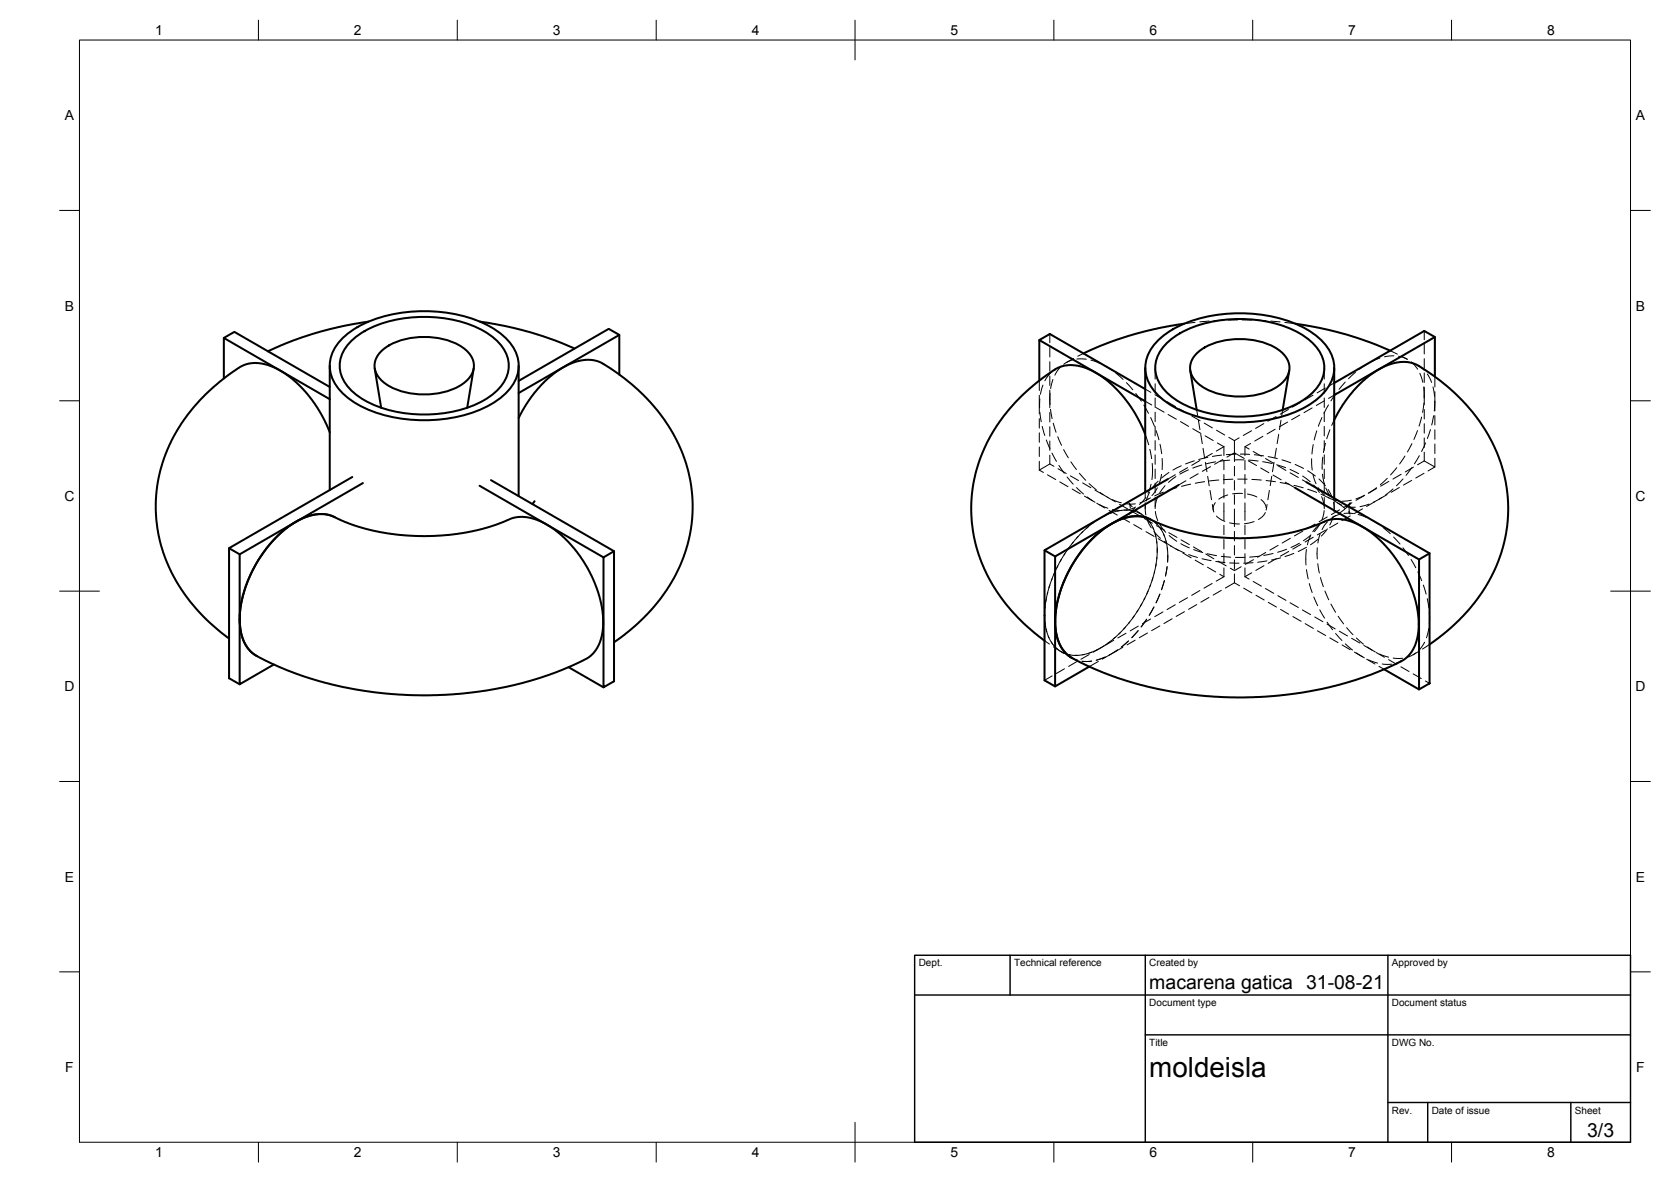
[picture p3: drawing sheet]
<svg xmlns="http://www.w3.org/2000/svg" width="420mm" height="297mm" viewBox="0 0 420 297" stroke-linecap="round" stroke-linejoin="round" font-family="sans-serif">
<!-- layer: Visible -->
<g fill="none" stroke="#000" stroke-width=".51">
<path d="M56.3 95.1v-10.2l2.6-1.5 24 13.8M56.3 84.9l26.6 15.4M82.9 91.9v31.3M85.8 85.3a27.8 27.8 0 0 1 18-7 34.3 34.3 0 0 1 21.2 4.9 10.3 10.3 0 0 1 5.2 10.6 14 14 0 0 1-8.2 8.6 37.5 37.5 0 0 1-32.1-.8 12.2 12.2 0 0 1-7-9.1 9.4 9.4 0 0 1 2.9-7.2zM87.8 86.2a24.3 24.3 0 0 1 15.3-6.4 31 31 0 0 1 20.1 4.4 9.2 9.2 0 0 1 4.6 8.9 12.2 12.2 0 0 1-7.5 8.2 33.6 33.6 0 0 1-28.7-.7 11.6 11.6 0 0 1-6.1-7.5 8.1 8.1 0 0 1 2.3-6.9zM92.7 80.8l-6.6 1.2-6.5 1.6-5.9 2-6.3 2.7M94.2 92.6l1.6 9.9M95.8 88.3a16.9 16.9 0 0 1 13.6-3.5 13.1 13.1 0 0 1 8.9 4.4 4.9 4.9 0 0 1-1.7 7.1 18.8 18.8 0 0 1-19.9 0 4.9 4.9 0 0 1-.9-8zM119.1 92.6l-1.6 9.9M120.6 80.8a86 86 0 0 1 23.9 6.8M130.4 91.9v32.8M155.7 94.1v-9.9l-2.6-1.6-22.7 13.1"/>
<path d="M155.7 84.2l-25.3 14.6M261.3 95.7v-10.2l2.7-1.6 24 13.9M261.3 85.5l26.7 15.3M288 92.4v31.3M290.9 85.8a27.8 27.8 0 0 1 18-7 34.3 34.3 0 0 1 21.2 4.9 10.3 10.3 0 0 1 5.2 10.6 14 14 0 0 1-8.3 8.6 37.5 37.5 0 0 1-32.1-.8 12.2 12.2 0 0 1-6.9-9 9.4 9.4 0 0 1 2.9-7.3zM292.9 86.7a24.3 24.3 0 0 1 15.2-6.4 31 31 0 0 1 20.1 4.4 9.2 9.2 0 0 1 4.7 8.9 12.2 12.2 0 0 1-7.6 8.3 33.6 33.6 0 0 1-28.6-.8 11.6 11.6 0 0 1-6.1-7.5 8.1 8.1 0 0 1 2.3-6.9zM297.7 81.4l-6.6 1.1-6.5 1.6-5.4 1.8-6.8 2.9M299.3 93.1l1.6 9.9M300.9 88.9a16.9 16.9 0 0 1 13.6-3.5 13.1 13.1 0 0 1 8.8 4.3 4.9 4.9 0 0 1-1.6 7.1 18.8 18.8 0 0 1-19.9 0 4.9 4.9 0 0 1-.9-7.9zM324.2 93.1l-1.7 9.9M325.7 81.4a86.6 86.6 0 0 1 23.8 6.7M335.5 92.4v32.8"/>
<path d="M360.8 94.7v-10l-2.7-1.5-22.6 13.1M360.8 84.7l-25.3 14.6M82.9 108.6l-1.7-3.7-2.1-3.5-2.9-3.6-2.5-2.4-3.3-2.3-2.9-1.3-2.8-.6-2.5 .3a11.9 11.9 0 0 0-4.5 2.6 43.1 43.1 0 0 0-17.5 24.5l-.9 5.6-.1 3.7 .1 2.7 1.1 6 1.8 5.2a45.2 45.2 0 0 0 15.4 18.7M88.6 119.9l-31 17.9v32.6l2.7 1.6M130.4 105l1.8-3.2 2.3-3.3 2.4-2.6 2.6-2.2 2.8-1.8 2.6-1 2.8-.5 2.3 .3a16.9 16.9 0 0 1 5.4 3.2 43.4 43.4 0 0 1 17.5 24l.8 3.4 .4 3.2 .1 3.5-.3 3.9-.6 3.4-1.1 3.7-1.3 3.5-1.9 3.6a47.8 47.8 0 0 1-14.6 15.3M288 109.2l-1.5-3.3-2.5-4.2-2.6-3.2-2.7-2.6-2.9-2.1-3.3-1.5-2.7-.5-2.6 .2a11.7 11.7 0 0 0-4.5 2.6 43 43 0 0 0-17.4 24.5l-1 5.6-.1 3.7 .1 2.8 1.1 5.9 1.8 5.3a45.2 45.2 0 0 0 15.4 18.6M335.5 105.6l1.6-3 1.8-2.7 3-3.4 2.5-2.1 2.9-1.9 2.7-1.1 2.8-.5 2.3 .3a15.4 15.4 0 0 1 4.9 2.9 43.5 43.5 0 0 1 18 24.4l.7 3 .4 3.5 .1 3.5-.3 3.9-.6 3.4-1 3.7-1.4 3.5-1.8 3.6a47.8 47.8 0 0 1-14.6 15.3M57.6 137.8l2.7 1.5M69.5 134.9l2.3-2 2.5-1.7 2.3-1.2 2.1-.6a9.1 9.1 0 0 1 7.2 1.4l4.3 1.6 5.2 1.3 5.2 .7 5.9 .3 6.2-.3 4.9-.7 4.8-1.1 4.8-1.7a10.1 10.1 0 0 1 10.1 .8l2 1.3 1.8 1.4 1.7 1.6 2.2 2.7 2.8 4.2 2.4 5.2 1.2 5.2 .2 4.3-.3 2.1-.5 1.9-1 1.8-1.1 1.3a15.2 15.2 0 0 1-5 2.7l-8 3-8.4 2.2-5.3 1-5.4 .7-4.7 .3-6.2 .1-9.5-.5-10-1.6-4.5-1-5.1-1.6-7.4-2.8a21.6 21.6 0 0 1-5.9-3.2l-1.6-2-1.1-2.9-.3-3.5 .4-4.4 1.1-3.9 2.4-5.3 2.8-4.2zM91.2 121.4l-30.9 17.9v32.7l8.6-5M120.6 122.1l31.1 18M123.4 120.7l31 17.8"/>
<path d="M134.4 125.9l-.5 .8M262.6 138.3l2.7 1.5M289.2 130.5a10.4 10.4 0 0 0-10.1 1.3l-1.8 1.2-2 1.8-1.9 1.9-1.8 2.2-3 4.9-1.2 2.7-1 2.6-.6 2.6-.4 2.7-.1 2.5 .3 2.2 .4 1.7 1 2.2 1.3 1.5 1.3 .9M289.2 130.5l4.5 1.9 5.3 1.5 5.5 .9 5.8 .4 5.9-.1 5-.6 5.3-1.1 5.5-1.9a10.3 10.3 0 0 1 10.6 .9l2 1.3 2.5 2.2 3.2 3.6 2.5 3.9 2.4 5.3 1.2 4.8 .3 2.2v2.6l-.3 2.1-.8 2.1-.9 1.7-1.1 1.1a59.6 59.6 0 0 1-16 6.5l-8.5 2-8.8 1.1-9.5 .4-9.5-.6-10-1.5-6.5-1.7-7.5-2.5-4.2-1.8-3.5-1.8M289.2 130.5a10.4 10.4 0 0 0-10.1 1.3l-2.5 1.9-2.7 2.5-2.3 2.7-2.3 3.6-1.9 4-1 2.6-.9 4.3-.2 2.8M293.6 120.4l-31 17.9v32.7l2.7 1.5 8.6-5M296.3 121.9l-31 17.9v16.4M325.6 122.6l31.2 18M328.5 121.2l31 17.9M339.5 126.5l-.6 .7M151.7 140.1l2.7-1.6v32.7l-2.7 1.5zM265.3 156.2v16.3"/>
<path d="M265.3 156.2l.3 2.9 .8 2.8 1.3 1.9 1.9 1.6M356.8 140.6l2.7-1.5v32.6l-2.7 1.6zM143 167.7l8.7 5M348 168.2l8.8 5.1"/>
</g>
<!-- layer: Oculto -->
<g fill="none" stroke="#000" stroke-width=".25">
<path d="M261.3 95.7v2.4M261.3 99.3v4.7M262.2 96.8l-.6 2.3M264 83.9v2.2M264 87.3v2.4M264 90.9v2.4M264 94.5v2.4M264 98.1v4.4M264 98.9v2.8M264.1 93.8l-1.4 1.9M264.8 95.4l-.6 2.3M265.2 92.9l-.2 .1"/>
<path d="M266.6 92.3l-1.4 2M269.6 90.5l-2.1 1M270 90.1l-1.9 1M270.8 90.2l2.3 .1M272.4 88.8l-1.4 .7M274.3 90.5l2.2 .8M277.6 91.8l2 1.3M280.6 93.8l1.8 1.5M283.2 96.2l1.6 1.7M285.6 98.9l1.4 1.9M288 97.8l1.4 .8M290.4 99.2l2.1 1.2"/>
<path d="M290.4 92.4v2.9M290.4 96.4v2.4M300.5 81l-2.8 .4M304 80.7l-2.3 .2M307.6 80.5l-2.4 .1M311.2 80.4h-2.4M312.4 80.4h2.3M315.9 80.5l2.4 .1M319.5 80.7l2.4 .2M323.1 81l2.6 .4M330.1 99.3l-2 1.2M333 92.4v2.9"/>
<path d="M333 96.4v2.4M333.2 97.5l-2 1.2M335.5 96.3l-1.2 .6M335.5 99.3l-1.4 .8M336 98.8l-1.4 1.9M338.2 96l-1.5 1.8M340.8 93.5l-1.7 1.7M343.7 91.5l-1.9 1.3M347 90l-2.2 .9M349.5 88.1l1.9 .9M350.5 89.4l-2.4 .3M351.7 89.5l2.2 .8"/>
<path d="M352.4 89.5l1.4 .8M354.9 91l1.5 1.8M356.8 92l1.3 1.1M357 93.8l.8 2.3M358 97.2l.1 2.9M358.1 83.2v2.2M358.1 86.6v2.3M358.1 90.1v2.4M358.1 93.7v2.4M358.1 97.3v4.4M358.9 94l1.1 2.1M360.3 97.2l.4 2.4"/>
<path d="M360.8 94.7v2.5M360.8 98.4v4.8M261.3 105.2v2.4M261.3 108.8v2.4M261.3 112.3v2.4M261.3 115.9v2.2M261.3 118.1l1.1 .6M261.5 100.3l-.1 2.1M261.5 103.6l.3 2.4M262 107.2l.7 2.2M263.1 110.6l.9 2.2M263.4 119.3l2.1 1.2"/>
<path d="M264 114.4v2.2l-2.7 1.5M264 103.7v2.4M264 107.2v2.4M264 110.8v2.4M264 116.6l1 .6M264.1 102.9l.4 2.3M264.5 113.8l1.1 2.1M264.8 106.3l.7 2.3M266 109.7l.9 2.2M266 117.8l2.1 1.2M266.3 117l1.3 1.9M267.4 113l1.2 2"/>
<path d="M268.3 119.9l1.6 1.8M269.1 119.6l2.1 1.2M269.3 116.1l1.4 1.9M271.4 118.9l1.6 1.8M287.6 101.8l1.2 2.1M288 109.2l.8 2.6M288 100.8l1.6 1M289.1 112.9l.5 2.4M289.3 104.9l1 2.2M289.7 116.4l-.1 4.1M290.4 100v2.4M290.4 103.6v2.4"/>
<path d="M290.4 107.2v2.3M290.4 110.7v2.4M290.4 114.3v2.4M290.4 117.9v2.4M290.6 102.4l2.1 1.2M290.7 108.2l.7 2.3M291.7 111.7l.4 2.3M292.1 119.2l-.6 2.3M292.2 115.2v2.8M293.5 101l2.1 1.2M293.7 104.2l2.1 1.2M293.9 118.7l-1.9 1.4"/>
<path d="M295.5 119.3l-1.9 1.1M295.7 119.8l-1.9 1.4M296.6 102.8l2.1 1.2M296.8 105.9l2.1 1.3M297 117.1l-2.1 1M298.6 117.5l-2 1.2M298.8 118.1l-2.1 1.1M299.7 104.5l2.1 1.2M299.9 107.7l2.1 1.2M300.3 115.8l-2.2 .8M300.9 103l.2 1.4M301.3 119l-2.1 1.2"/>
<path d="M301.3 105.6l.4 2.4M301.7 115.7l-2 1.2M301.9 109.1l.4 2.4M302.2 116.9l-2.3 .7M302.5 112.7l.4 2.3M302.8 106.3l2 1.2M303 109.5l2.1 1.2M303.1 116.2l.4 2.3M303.7 119.7l.3 2.4M303.7 114.9l-2.3 .6M304.4 117.3l-2.1 1.2M304.8 113.9l-2.1 1.2"/>
<path d="M305.6 116.1l-2.3 .5M305.9 108.1l2 1.2M306.1 111.3l1.6 1M307.2 114.4l-2.3 .3M307.5 115.5l-2.1 1.2M307.7 112.3v2.2M307.7 115.7v2.4M307.7 119.2v2.4M307.7 112.3l-1.9 1.1M308.5 114.9l1.9-1.1v2.2M309 109.9l1.4 .8M309.2 115.6l-2.4 .3"/>
<path d="M310.4 115.6h2.4M310.4 110.7v3.1l2.5 1.4M310.4 117.2v2.4M310.7 114.1l-2.3 .1M311.6 110l-1.2 .7M311.9 114.1l2.3 .1M313 115.7v2.4M313 119.2v2.4M313 112.3l1.1 .5M313.9 115.8l2.1 1.2M314 115.6l2.3 .3M314.5 111.4l-1.5 .9v2.2"/>
<path d="M314.7 108.3l-2.1 1.1M315.1 113.5l2.1 1.1M315.4 114.3l2.3 .3M317 117.6l2 1.2M317.5 116l2.3 .5M317.5 109.7l-2 1.1M317.8 106.5l-2.1 1.2M318.2 115.2l2.1 1.2M318.9 114.8l2.3 .5M319.8 119.7l-.4 2.4M320.1 119.4l2 1.2M320.3 116.2l-.3 2.3"/>
<path d="M320.6 107.9l-2 1.2M320.9 104.7l-2.1 1.2M320.9 112.7l-.4 2.3M321 116.8l2.3 .7M321.3 117l2 1.2M321.5 109.1l-.4 2.4M322.1 105.6l-.4 2.4M322.3 115.6l2.2 .7M322.5 103l-.2 1.4M323.7 106.1l-2 1.2M324 102.9l-2.1 1.2M324.4 118l2.1 1"/>
<path d="M324.4 118.8l2.1 1.2M325.6 116.7l2.2 1M326.8 104.3l-2 1.2M327 101.1l-2 1.2M327.5 119.6l1.9 1.5M328.8 118.3l1.9 1.3M329.8 115.3l.1 2.8M329.9 102.5l-2 1.2M330.1 119.3l.8 2.2M330.2 111.7l-.3 2.4M331.1 108.3l-.6 2.3M332.4 104.9l-.9 2.2"/>
<path d="M332.5 119.2l.5 2.3M332.6 114.9l-.2 3.1M333 100v2.4M333 103.6v2.4M333 107.2v2.3M333 110.7v2.4M333 114.3v2.4M333 117.9v2.4M333 100.7l-2 1.2M333.3 111.4l-.5 2.3M334 101.8l-1.1 2.1M334.4 108l-.8 2.3"/>
<path d="M335.5 105.6l-.7 1.3M351.2 117.5l-1.5 1.8M352.3 119.2l-2.1 1.2M353.3 114.6l-1.4 2M355 117.5l-1.5 2M355 111.5l-1.1 2.1M355.4 117.4l-2.1 1.2M356.4 108.2l-.9 2.2M356.9 114.5l-1.3 2.1M357.4 104.8l-.6 2.3M358 101.3l-.3 2.3M358.1 118.9l-2.1 1.2"/>
<path d="M358.1 102.9v2.4M358.1 106.5v2.3M358.1 110.1v2.3M358.1 113.6v2.2M358.1 115.8l-1.7 1M358.5 111.3l-1.1 2.2M359.7 108l-.8 2.2M360.5 104.5l-.5 2.3M360.8 100.8l-.2 2.5M360.8 115.2v2.2l-2.7-1.6M360.8 104.4v2.4M360.8 108v2.4"/>
<path d="M360.8 111.6v2.4M360.8 117.4l-1.7 .9M266.5 121.1l2 1.2M267.8 139.1l-1.2 2M268.9 137.5l-1.4 2M269.6 122.9l2 1.2M269.9 136.2l-1.5 1.9M270.7 122.5l1.7 1.6M271.1 134.8l-1.5 1.8M272.2 121.4l2.1 1.2M272.3 133.6l-1.7 1.7M272.7 124.7l2 1.2"/>
<path d="M273.4 124.9l1.9 1.3M273.7 132.3l-1.8 1.6M273.8 121.5l1.9 1.6M275 131.3l-1.8 1.5M275.3 123.2l2.1 1.1M275.8 126.5l2 1.2M276.4 126.8l2.2 .9M276.6 123.8l2 1.2M276.6 130.2l-2 1.4M278.1 129.4l-2.1 1.2M278.4 124.9l2.1 1.2M278.8 128.3l2.1 1.1"/>
<path d="M279.7 125.6l2.2 .8M279.7 128l2.4 .3M279.8 128.7l-2.2 1M281.5 128.3l-2.3 .7M281.5 126.7l2.1 1.2M281.9 130l2.1 1.2M282.6 128.2l2.4 .2M283.1 126.6h2.4M283.4 128.2l-2.4 .2M284.5 128.3l2.3 .8M284.6 128.5l2.1 1.2M284.7 127.4l-.7-.9 .2 1.2"/>
<path d="M285.1 131.8l2 1.2M285.3 127.7l-1.3 1.5 .1-.3M285.5 127.4l-2.2 .8M285.6 128.2l1.5 1.1M286.1 128.8l2 1.3M287.7 130.3l2.1 1.2M287.8 129.8l1.5 1.7M288 123.7v1.5M288 126.4v1.4M288 127.1l.1 2.3M288 129.8l1.2 .7M288.1 125l-1.6 1.8"/>
<path d="M288.1 133.6l2.1 1.2M288.4 130.5l1.1 2.1M288.8 125.3l-2.2 1.1M288.9 131l1.2 2M289.1 123.7l-.9 2.2M289.2 130.5l.3 .1M289.2 130.5l1.8 1.3M289.3 125.1l-1.2 .7M289.4 121.7l-.8 2.3M289.9 132.6l.7 2.2M290.2 133.6l1.6 1.7M290.4 134.2l.5 2.3"/>
<path d="M290.4 121.4v2.4M290.4 125v2.8M290.5 131.3l1.5 1.8M290.5 128.5l.6 2.3M290.8 132.1l2 1.2M290.8 136l.2 2.3M291 138.3v.6M291 137.7v.6M291 138.3l-.1 2.2M291 122.6l-1.4 1.9M291 125l-.5 2.3M291.2 120.9l-1.5 1.8"/>
<path d="M291.2 135.4l2.1 1.2M291.7 131.9l1.4 1.9M291.7 132.7l1.1 2.1M292.5 123.7l-2.2 .9M292.6 134.2l.7 2.3M292.7 136l1.9 1.4M292.9 122.1l-1.4 1.9M293.2 135.9l.4 2.4M293.5 137.6l.1 2.2M293.6 139.8v1.4M293.6 139.5v.3M293.6 139.8v1.5"/>
<path d="M293.9 133.9l2.1 1.2M294 134.6l1.9 1.4M294.3 137.2l2.1 1.2M295.7 137.9l2.1 1M295.9 122.5l-2.3 .8M296.9 136.6l2.1 1.1M297 135.7l2 1.1M297.4 139l2.1 1.2M298.2 120.8l-1.9 1.1M298.9 139.4l2.2 .7M299.4 121.7l-2.3 .5M300.1 137.4l2 1.2"/>
<path d="M300.1 138.1l2.3 .8M302.9 121l-2.4 .4M303.2 139.2l2 1.2M303.6 139.2l2.3 .4M304.2 123.2l.4 2.4M304.8 126.8l.3 1.4M305.6 126.3l-.5 1.1 .1 1.3M305.9 129.7l1.1 .9 1 .4M306.5 120.6l-2.4 .3M307.1 139.8l2.4 .2M307.7 122.8v2.4M307.7 126.4v4.4"/>
<path d="M307.7 132v2.4M307.7 135.6v2.4M307.7 139.1v2.4M308.7 124.4l-2.2 1M309.2 131.4l2.4 .3M310 120.4l-2.4 .1M310.4 120.8v2.4M310.4 124.3v2.4M310.4 127.9v4.4M310.4 133.5v2.4M310.4 137.1v2.4M311.2 120.4h2.4"/>
<path d="M312.4 124l-2.5 .1M313 122.8v2.4M313 126.4v4.4M313 132v2.4M313 135.6v2.4M313 139.1v2.4M313.6 124.1l2.4 .8M314.8 120.5l2.4 .1M315.3 131.1l-2.4 .5M316.6 139.8l-2.4 .2M317.1 125.5l.9 1.1 .4 1M318.2 128.8l-.8 1.1-1 .7"/>
<path d="M318.3 138.8l-2.1 1.2M318.3 120.8l2.4 .3M318.6 126.8l-.2 1.4M319.2 123.2l-.4 2.4M320.1 139.1l-2.3 .5M321.4 137.1l-2.1 1.1M321.9 121.2l2.3 .5M323.2 121.2l2.4 1.4M323.5 138l-2.3 .8M324 138.6l-2.1 1.2M324.5 135.3l-2.1 1.2M325.3 139.1l-2.2 .8"/>
<path d="M325.4 122l2.3 .6M326.7 136.5l-2.1 1.1M327.1 136.8l-2 1.2M327.5 120.6l1 .6M327.6 133.5l-2.1 1.2M328.5 138.1l-.1 3.9M328.5 137.5l-2.1 1.1M328.8 122.9l2.2 .8M329.5 134.7l-.8 2.2M329.6 134.4l-1.9 1.5M330.2 135l-2.1 1.2M330.3 121.9l1.5 1.8"/>
<path d="M330.6 131.7l-2 1.2M331.2 137.7v2.8M331.4 135.5l-1.9 1.4M331.5 122.6l1.5 1.8M331.6 120.4l1.6 1.7M331.7 131.9l-1.6 1.7M331.9 131.7l-1.4 1.9M331.9 134.2l-.5 2.3M332.1 124.2l2.1 1M332.3 124.8l.6 2.3M333 128.3l-.6 2.3M333 121.4v2.4"/>
<path d="M333 125v2.8M333 131.1l-.3 .1M333.3 133.2l-2.1 1.2M333.4 122.6l1.1 2.1M333.7 129.9l-2 1.2M333.8 132.9l-1.5 1.8M333.8 131.1l-1.4 2M333.9 123l1.1 2.1M334 125l2.2 .8M335.2 129.7l-.8 2.2M335.3 125.6l2 1.3M335.3 126.2l.1 2.4"/>
<path d="M335.5 125.2v2.6M335.9 129.6l-.6 .3M336.3 126.4l1.9 1.4M336.4 131.5l-2.1 1.1M336.8 129.3l-2.2 1M336.8 128.1l-2 1.2M337.9 129l2.4 .1M338.4 127.3l2.4 .2M338.9 127.2l-2.1 1.7M339.2 127.5l.3 1.7-.5-.6M339.5 129.7l-2.1 1.1M339.8 125.7l-2.4 .2"/>
<path d="M339.9 126.3l-2 1.2M341.5 129.3l2.2 .8M342.6 127.9l-2.1 1.2M343 124.6l-2 1.1M343.1 124.5l-2.2 .9M344.3 126.7l-2.3 .6M344.8 130.6l2 1.3M345.7 126.1l-2.1 1.2M346.1 122.8l-2.1 1.2M346.1 122.6l-1.9 1.3M347.4 125l-2.1 1.2M347.8 132.6l1.8 1.5"/>
<path d="M348.8 124.3l-2.1 1.2M348.8 120.2l-1.7 1.6M349.2 121l-2 1.2M350.3 122.9l-1.9 1.5M350.4 135l1.6 1.7M351.9 122.5l-2.1 1.2M352.8 137.7l1.4 1.9M352.8 120.4l-1.7 1.7M355 120.7l-2.1 1.2M262.7 154l.1 2.9M262.7 156.4l.5 2.3M262.8 152.4l-.1 2.8"/>
<path d="M263 158l.8 2.3M263.1 150.5l-.4 2.4M263.4 148.9l-.4 2.3M263.6 159.9l1.1 2M264 147l-.7 2.3M264.5 145.4l-.7 2.3M265.3 143.7l-.9 2.2M266 142.2l-1 2.1M266.9 140.5l-1.1 2.1M281.7 159l-1.8 1.6M283 157.6l-1.7 1.7M283.1 159.1l-2 1.2"/>
<path d="M284.1 156.3l-1.6 1.8M285.2 154.8l-1.4 1.9M286.1 153.4l-1.3 1.9M286.2 158.5l-1.6 1.8M286.2 158.5l-1.6 1.7M286.2 157.3l-2 1.2M287.1 151.8l-1.2 2M287.9 150.3l-1.2 2.1M288.3 155.6l-1.4 2M288.3 155.6l-1.3 1.9M288.5 159.1l-2 1.2M288.7 148.5l-1 2.2"/>
<path d="M289.3 147l-.9 2.2M289.3 155.6l-2 1.1M289.9 145.2l-.8 2.2M290.1 152.6l-1.2 2.1M290.2 152.5l-1.2 2.1M290.3 143.6l-.6 2.3M290.7 141.7l-.5 2.3M290.9 140l-.3 2.4M291.6 149.3l-.9 2.2M291.6 157.3l-2 1.2M291.7 149.3l-1 2.2M292.4 153.8l-2.1 1.2"/>
<path d="M292.8 146l-.8 2.2M292.8 145.9l-.7 2.3M293.5 142.5l-.4 2.3M293.5 142.4l-.4 2.3M294.7 155.5l-2 1.2M295.5 152l-2.1 1.2M297.8 153.7l-2.1 1.2M298.6 150.2l-2.1 1.2M300.5 140.8l2.1 1.2M300.9 151.9l-2 1.2M301.7 148.4l-2.1 1.2M302.2 140.4l2.3 .5"/>
<path d="M303.6 142.5l2.1 1.2M304 150.1l-2.1 1.2M304.8 146.6l-2.1 1.2M305.7 141.1l2.3 .3M306.3 141l2 1.2M306.7 144.3l1 .6M307.1 148.4l-2.1 1.1M307.7 142.7v2.2M307.7 144.9l-1.9 1.1M309.2 141.5h2.3M310.4 140.7v2.4M310.4 144.2v2.3"/>
<path d="M310.4 146.5l-2.3 1.3M310.4 146.5l1.3 .7M312.1 142.4l-1.7 1-1-.6M312.7 147.8l2.1 1.2M313 140.1h-2.4M313 142.7v2.2M313 144.9l1.1 .6M314.7 143.9l-1.7 1M315.1 141.4l-2.4 .1M315.1 146.1l2.1 1.2M315.2 140.6l-2.1 1.2M315.8 149.6l2.1 1.2"/>
<path d="M317.8 142.2l-2 1.1M318.2 147.9l2.1 1.2M318.6 141l-2.4 .3M318.9 151.4l2.1 1.2M320.9 140.4l-2 1.2M321.3 149.7l2.1 1.2M322 140.2l-2.3 .5M322 153.1l2 1.3M324.4 151.5l2.1 1.2M325.1 154.9l2.1 1.2M327.5 153.3l2 1.2M328.2 156.7l2 1.2"/>
<path d="M328.5 143.2l.4 2.3M329.2 146.6l.7 2.3M330.3 150l1 2.2M330.6 155.1l2 1.1M331.3 158.5l2 1.2M331.3 141.7l.4 2.3M331.9 153.3l1.1 2M332 145.1l.7 2.3M333.1 148.5l1 2.2M333.7 156.8l2 1.2M333.7 156.3l1.4 2M334.6 151.8l1.2 2.1"/>
<path d="M335.8 159.2l1.6 1.8M336.5 154.9l1.3 1.9M336.8 158.6l2 1.2M338.6 157.7l1.6 1.8M354.8 140.6l1.2 2.1M356.5 143.7l1 2.2M357.9 147l.7 2.3M358.9 150.5l.4 2.3M359.2 158l-.5 2.3M359.4 154v2.8M262.6 161l1.3 .9M264.3 161.3l1.6 1.8"/>
<path d="M264.6 169.8l-2 1.2M264.9 162.5l2.5 1.7M265.5 162.8l2 1.3M266.9 163.8l2.2 .8M267.7 168.1l-2.1 1.2M268.5 164.7l1.1 .7M268.6 164.5l2.4 .2M269.6 165.4l1.4 .6M269.6 165.4l1.3 .5M270.7 166.3l-2 1.2M272.6 164.5l-2.3 .2M273.9 164.5l-2.1 1.2"/>
<path d="M274.4 166.1l-2.3 .1M274.5 163.9l-2.3 .7M274.5 166.1l-2.4 .1M276 163.2l-2.2 1M276.2 166.2l-2.3 1.3M276.9 162.7l-2 1.2M277.6 162.3l-2 1.1M277.9 165.1l-2.3 .8M277.9 165.1l-2.2 .8M279 161.3l-2 1.4M279.3 164.4l-2.1 1.2M280 160.9l-2 1.2"/>
<path d="M280.5 160.1l-1.9 1.5M280.9 163.4l-2 1.2M281 163.3l-2 1.3M282.3 162.7l-2 1.1M283.7 161.1l-1.8 1.6M283.8 161.1l-1.8 1.5M285.4 160.9l-2 1.2M334.4 160.3l2 1.2M337.5 162.1l2 1.2M338.3 161.8l1.8 1.6M339.9 160.4l2 1.2M340.6 163.9l2 1.2"/>
<path d="M341 160.3l1.8 1.6M341 164.1l2 1.2M342.9 162.2l2.1 1.2M343.6 165.7l2.1 1.2M343.8 162.6l2 1.2M344.1 165.8l2.3 .8M346 164l2.1 1.2M346.7 167.5l1.3 .7M346.9 164.4l2.2 .7M347.5 166.9h2.4M349.1 165.8l2.1 1.2M350.3 165.4h2.4"/>
<path d="M352.2 167.6l2.1 1.1M352.3 166.2l-1.2 .5M355.3 169.3l2.1 1.2M356 164.1l-2.2 1.1M356.6 163.8l-1.3 .8M358.2 161.4l-1.4 1.9M358.4 171.1l1.1 .6M359.5 161.9l-1.8 1.2"/>
</g>
<!-- layer: Border -->
<g fill="none" stroke="#000" stroke-width=".25">
<path d="M20 10.1h390v276.9h-390zM65 5.1v5M115 5.1v5M165 5.1v5M215 5.1v10M265 5.1v5M315 5.1v5M365 5.1v5M15 52.9h5M410 52.9h5M15 100.7h5M410 100.7h5"/>
<path d="M15 148.6h10M405 148.6h10M15 196.4h5M410 196.4h5M15 244.2h5M410 244.2h5M65 287v5M115 287v5M165 287v5M215 282.1v9.9M265 287v5M315 287v5"/>
<path d="M365 287v5"/>
</g>
<!-- layer: TitleBlock -->
<path d="M230 240.1h180v46.9h-180zM230 250h180M254 240.1v9.9M288 240.1v46.9M349 240.1v46.9M288 260.1h122M349 277.1h61M359 277.1v9.9M395 277.1v9.9" fill="none" stroke="#000" stroke-width=".36"/>
<text font-size="7" x="289" y="270.6">moldeisla</text>
<g font-size="4.9">
<text x="289" y="248.5">macarena gatica 31-08-21</text>
<text x="399.1" y="285.7">3/3</text>
</g>
<g font-size="3.5">
<text x="39" y="8.8">1</text>
<text x="89" y="8.8">2</text>
<text x="139" y="8.8">3</text>
<text x="189" y="8.8">4</text>
<text x="239" y="8.8">5</text>
<text x="289" y="8.8">6</text>
<text x="339" y="8.8">7</text>
<text x="389" y="8.8">8</text>
<text x="16.3" y="30.2">A</text>
<text x="411.3" y="30.2">A</text>
<text x="16.3" y="78">B</text>
<text x="411.3" y="78">B</text>
<text x="16.2" y="125.9">C</text>
<text x="411.2" y="125.9">C</text>
<text x="16.2" y="173.7">D</text>
<text x="411.2" y="173.7">D</text>
<text x="16.3" y="221.6">E</text>
<text x="411.3" y="221.6">E</text>
<text x="16.4" y="269.4">F</text>
<text x="411.4" y="269.4">F</text>
<text x="39" y="290.8">1</text>
<text x="89" y="290.8">2</text>
<text x="139" y="290.8">3</text>
<text x="189" y="290.8">4</text>
<text x="239" y="290.8">5</text>
<text x="289" y="290.8">6</text>
<text x="339" y="290.8">7</text>
<text x="389" y="290.8">8</text>
</g>
<g font-size="2.5">
<text x="231" y="242.9">Dept.</text>
<text x="255" y="242.9">Technical reference</text>
<text x="289" y="242.9">Created by</text>
<text x="350" y="242.9">Approved by</text>
<text x="289" y="252.8">Document type</text>
<text x="350" y="252.8">Document status</text>
<text x="289" y="262.9">Title</text>
<text x="350" y="262.9">DWG No.</text>
<text x="350" y="279.9">Rev.</text>
<text x="360" y="279.9">Date of issue</text>
<text x="396" y="279.9">Sheet</text>
</g>
</svg>
